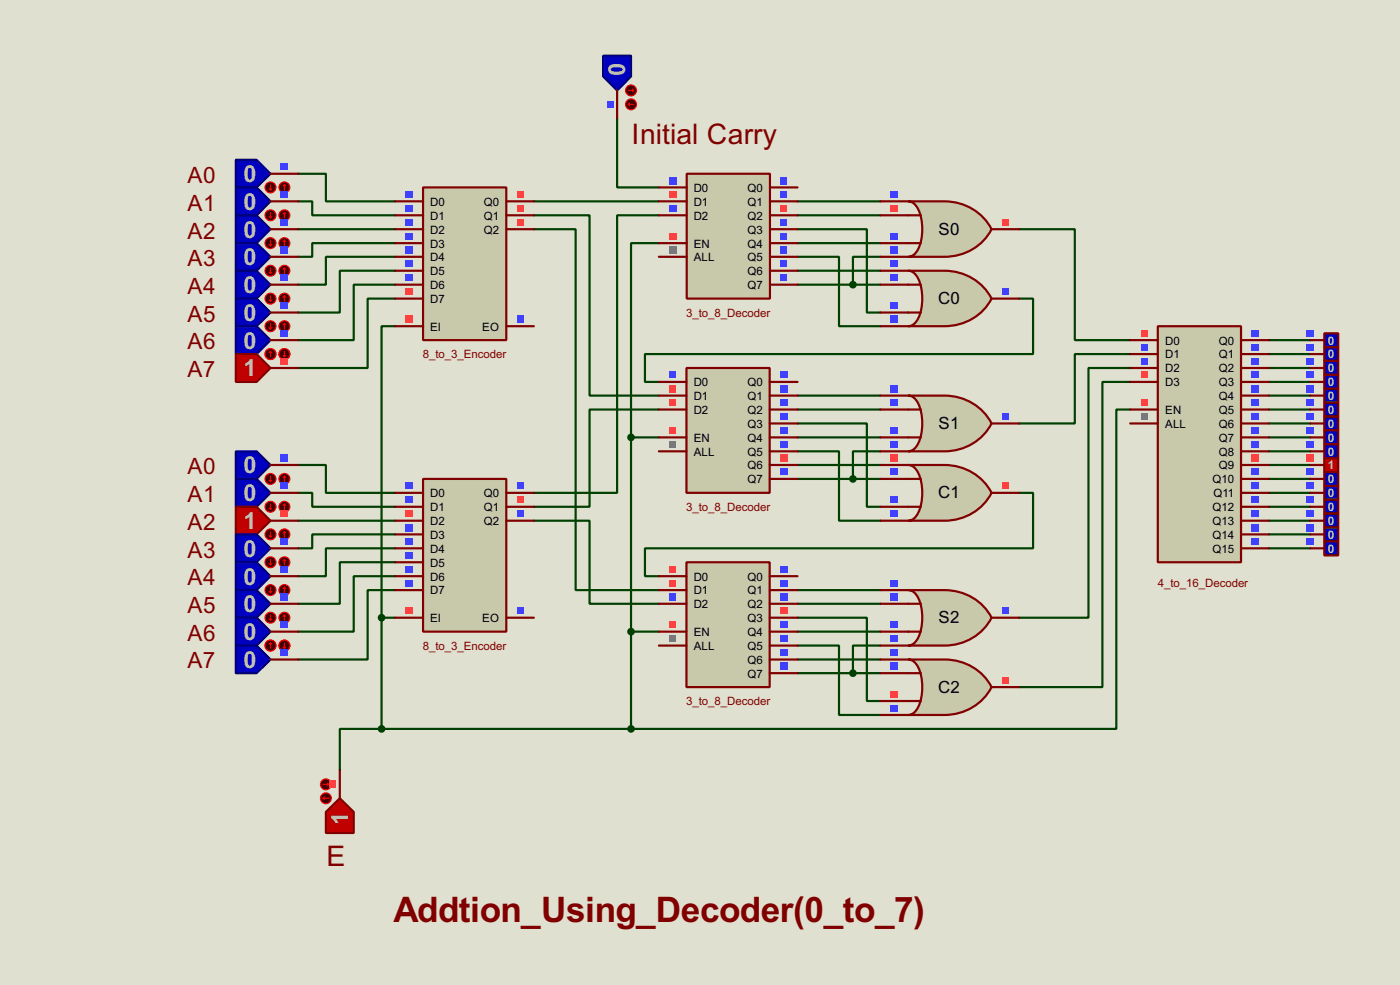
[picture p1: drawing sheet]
<svg xmlns="http://www.w3.org/2000/svg" width="256mm" height="180mm" viewBox="0 0 256 180" stroke-linecap="round" stroke-linejoin="round" font-family="sans-serif">
<path d="M0 0h256.5v180.3h-256.5z" fill="#e0e0d0"/>
<g fill="none" stroke="#004000" stroke-width=".4">
<path d="M54.7 36.9h2.5v2.5h15.2M54.7 31.8h5v5.1h12.7M97.8 39.4h10.2v33h12.7M97.8 36.9h22.9M113.1 21.6v12.7h7.6M120.7 39.4h-7.6v50.8h-15.3M146.1 36.9h15.2M146.1 39.4h15.2M54.7 42h17.7M72.4 44.5h-15.2v2.5h-2.5M72.4 47h-12.7v5.1h-5M72.4 49.6h-10.1v7.6h-7.6"/>
<path d="M72.4 52.1h-7.6v10.2h-10.1M72.4 54.7h-5v12.7h-12.7M72.4 59.7h-2.5v53.4M97.8 42h7.7v66h15.2M120.7 44.5h-5.1v35.6M146.1 42h12.7v15.2h2.5M146.1 47h7.6v12.7h7.6M146.1 44.5h15.2M146.1 49.6h15.2M146.1 52.1h15.2M161.3 47h-5v5.1M186.7 54.7h2.6v10.1h-71.1v5.1h2.5"/>
<path d="M186.7 42h10.2v20.3h10.2M120.7 75h-12.7v17.8h-10.2M146.1 77.5h12.7v15.3h2.5M146.1 72.4h15.2M146.1 75h15.2M207.1 64.8h-10.2v12.7h-10.2M207.1 67.4h-7.7v45.7h-12.7M207.1 69.9h-5.1v55.9h-15.3M207.1 75h-2.6v58.4h-88.9M232.5 72.4h7.6M232.5 75h7.6M232.5 62.3h7.6"/>
<path d="M232.5 64.8h7.6M232.5 69.9h7.6M232.5 77.5h7.6M232.5 67.4h7.6M54.7 85.1h5v5.1h12.7M54.7 90.2h2.5v2.6h15.2M54.7 95.3h17.7M72.4 97.8h-15.2v2.6h-2.5M97.8 95.3h10.2v15.2h12.7M115.6 80.1h5.1M115.6 80.1v53.3M146.1 82.6h7.6v12.7h7.6"/>
<path d="M146.1 80.1h15.2M146.1 85.1h15.2M146.1 87.7h15.2M161.3 82.6h-5v5.1M186.7 90.2h2.6v10.2h-71.1v5.1h2.5M232.5 80.1h7.6M232.5 85.1h7.6M232.5 87.7h7.6M232.5 82.6h7.6M232.5 90.2h7.6M232.5 92.8h7.6M232.5 95.3h7.6"/>
<path d="M232.5 97.8h7.6M69.9 113.1v20.3M69.9 113.1h2.5M72.4 100.4h-12.7v5.1h-5M72.4 102.9h-10.1v7.6h-7.6M72.4 105.5h-7.6v10.1h-10.1M72.4 108h-5v12.7h-12.7M115.6 115.6h5.1M146.1 113.1h12.7v15.2h2.5M146.1 118.2h7.6v12.7h7.6M146.1 108h15.2M146.1 110.5h15.2"/>
<path d="M146.1 115.6h15.2M161.3 118.2h-5v5M232.5 100.4h7.6M69.9 133.4h-7.6v7.6M69.9 133.4h45.7M146.1 120.7h15.2M146.1 123.2h15.2"/>
</g>
<path d="M125.8 31.8h15.3v22.9h-15.3z" fill="#c8c8aa" stroke="#800000" stroke-width=".4"/>
<g fill="none" stroke="#800000" stroke-width=".4">
<path d="M120.7 34.3h5.1M120.7 36.9h5.1M120.7 39.4h5.1M141.1 34.3h5M141.1 36.9h5M141.1 39.4h5M120.7 44.5h5.1M120.7 47h5.1M141.1 42h5M141.1 44.5h5M141.1 47h5M141.1 49.6h5"/>
<path d="M141.1 52.1h5"/>
</g>
<path d="M122.6 32.4h1.3v1.3h-1.3z" fill="#4040ff"/>
<path d="M122.6 35h1.3v1.2h-1.3z" fill="#ff4040"/>
<g fill="#4040ff">
<path d="M143 32.4h1.2v1.3h-1.2z"/>
<path d="M143 35h1.2v1.2h-1.2z"/>
<path d="M143 40.1h1.2v1.2h-1.2z"/>
<path d="M143 42.6h1.2v1.3h-1.2z"/>
<path d="M143 45.1h1.2v1.3h-1.2z"/>
<path d="M143 47.7h1.2v1.2h-1.2z"/>
<path d="M143 50.2h1.2v1.3h-1.2z"/>
</g>
<path d="M143 37.5h1.2v1.3h-1.2z" fill="#ff4040"/>
<path d="M122.6 37.5h1.3v1.3h-1.3z" fill="#4040ff"/>
<path d="M122.6 42.6h1.3v1.3h-1.3z" fill="#ff4040"/>
<path d="M122.6 45.1h1.3v1.3h-1.3z" fill="#808080"/>
<path d="M77.5 34.3h15.3v28h-15.3z" fill="#c8c8aa" stroke="#800000" stroke-width=".4"/>
<g fill="none" stroke="#800000" stroke-width=".4">
<path d="M72.4 36.9h5.1M72.4 39.4h5.1M92.8 36.9h5M92.8 39.4h5M72.4 42h5.1M72.4 44.5h5.1M72.4 47h5.1M72.4 49.6h5.1M72.4 52.1h5.1M72.4 54.7h5.1M72.4 59.7h5.1M92.8 42h5"/>
<path d="M92.8 59.7h5"/>
</g>
<g fill="#4040ff">
<path d="M74.3 35h1.3v1.2h-1.3z"/>
<path d="M74.3 37.5h1.3v1.3h-1.3z"/>
</g>
<g fill="#ff4040">
<path d="M94.7 35h1.2v1.2h-1.2z"/>
<path d="M94.7 37.5h1.2v1.3h-1.2z"/>
<path d="M94.7 40.1h1.2v1.2h-1.2z"/>
</g>
<g fill="#4040ff">
<path d="M74.3 40.1h1.3v1.2h-1.3z"/>
<path d="M74.3 42.6h1.3v1.3h-1.3z"/>
<path d="M74.3 45.1h1.3v1.3h-1.3z"/>
<path d="M74.3 47.7h1.3v1.2h-1.3z"/>
<path d="M74.3 50.2h1.3v1.3h-1.3z"/>
</g>
<g fill="#ff4040">
<path d="M74.3 52.8h1.3v1.2h-1.3z"/>
<path d="M74.3 57.8h1.3v1.3h-1.3z"/>
</g>
<path d="M94.7 57.8h1.2v1.3h-1.2z" fill="#4040ff"/>
<path d="M43.2 29.3h3.8l2.6 2.5-2.6 2.5h-3.8z" fill-rule="evenodd" fill="#0000c0" stroke="#000080" stroke-width=".4"/>
<path d="M49.6 31.8h5.1" fill="none" stroke="#800000" stroke-width=".4"/>
<circle cx="49.5" cy="34.3" r="1" fill="#400000" stroke="#f00" stroke-width=".2"/>
<path d="M49.3 34.6l.3 .3M49.6 33.8v1.1M49.8 34.6l-.2 .3" fill="none" stroke="#f00" stroke-width=".2"/>
<circle cx="52.1" cy="34.3" r="1" fill="#400000" stroke="#f00" stroke-width=".2"/>
<path d="M52.1 33.8l-.2 .3M52.1 33.8l.3 .3M52.1 33.8v1.1" fill="none" stroke="#f00" stroke-width=".2"/>
<path d="M51.5 29.9h1.3v1.3h-1.3z" fill="#4040ff"/>
<path d="M43.2 34.3h3.8l2.6 2.6-2.6 2.5h-3.8z" fill-rule="evenodd" fill="#0000c0" stroke="#000080" stroke-width=".4"/>
<path d="M49.6 36.9h5.1" fill="none" stroke="#800000" stroke-width=".4"/>
<circle cx="49.5" cy="39.4" r="1" fill="#400000" stroke="#f00" stroke-width=".2"/>
<path d="M49.3 39.7l.3 .2M49.6 38.9v1M49.8 39.7l-.2 .2" fill="none" stroke="#f00" stroke-width=".2"/>
<circle cx="52.1" cy="39.4" r="1" fill="#400000" stroke="#f00" stroke-width=".2"/>
<path d="M52.1 38.9l-.2 .3M52.1 38.9l.3 .3M52.1 38.9v1" fill="none" stroke="#f00" stroke-width=".2"/>
<path d="M51.5 35h1.3v1.2h-1.3z" fill="#4040ff"/>
<path d="M43.2 39.4h3.8l2.6 2.6-2.6 2.5h-3.8z" fill-rule="evenodd" fill="#0000c0" stroke="#000080" stroke-width=".4"/>
<path d="M49.6 42h5.1" fill="none" stroke="#800000" stroke-width=".4"/>
<circle cx="49.5" cy="44.5" r="1" fill="#400000" stroke="#f00" stroke-width=".2"/>
<path d="M49.3 44.8l.3 .2M49.6 44v1M49.8 44.8l-.2 .2" fill="none" stroke="#f00" stroke-width=".2"/>
<circle cx="52.1" cy="44.5" r="1" fill="#400000" stroke="#f00" stroke-width=".2"/>
<path d="M52.1 44l-.2 .3M52.1 44l.3 .3M52.1 44v1" fill="none" stroke="#f00" stroke-width=".2"/>
<path d="M51.5 40.1h1.3v1.2h-1.3z" fill="#4040ff"/>
<path d="M43.2 44.5h3.8l2.6 2.5-2.6 2.6h-3.8z" fill-rule="evenodd" fill="#0000c0" stroke="#000080" stroke-width=".4"/>
<path d="M49.6 47h5.1" fill="none" stroke="#800000" stroke-width=".4"/>
<circle cx="49.5" cy="49.6" r="1" fill="#400000" stroke="#f00" stroke-width=".2"/>
<path d="M49.3 49.8l.3 .3M49.6 49.1v1M49.8 49.8l-.2 .3" fill="none" stroke="#f00" stroke-width=".2"/>
<circle cx="52.1" cy="49.6" r="1" fill="#400000" stroke="#f00" stroke-width=".2"/>
<path d="M52.1 49.1l-.2 .2M52.1 49.1l.3 .2M52.1 49.1v1" fill="none" stroke="#f00" stroke-width=".2"/>
<path d="M51.5 45.1h1.3v1.3h-1.3z" fill="#4040ff"/>
<path d="M43.2 49.6h3.8l2.6 2.5-2.6 2.6h-3.8z" fill-rule="evenodd" fill="#0000c0" stroke="#000080" stroke-width=".4"/>
<path d="M49.6 52.1h5.1" fill="none" stroke="#800000" stroke-width=".4"/>
<circle cx="49.5" cy="54.7" r="1" fill="#400000" stroke="#f00" stroke-width=".2"/>
<path d="M49.3 54.9l.3 .3M49.6 54.2v1M49.8 54.9l-.2 .3" fill="none" stroke="#f00" stroke-width=".2"/>
<circle cx="52.1" cy="54.7" r="1" fill="#400000" stroke="#f00" stroke-width=".2"/>
<path d="M52.1 54.2l-.2 .2M52.1 54.2l.3 .2M52.1 54.2v1" fill="none" stroke="#f00" stroke-width=".2"/>
<path d="M51.5 50.2h1.3v1.3h-1.3z" fill="#4040ff"/>
<path d="M43.2 54.7h3.8l2.6 2.5-2.6 2.5h-3.8z" fill-rule="evenodd" fill="#0000c0" stroke="#000080" stroke-width=".4"/>
<path d="M49.6 57.2h5.1" fill="none" stroke="#800000" stroke-width=".4"/>
<circle cx="49.5" cy="59.7" r="1" fill="#400000" stroke="#f00" stroke-width=".2"/>
<path d="M49.3 60l.3 .3M49.6 59.2v1.1M49.8 60l-.2 .3" fill="none" stroke="#f00" stroke-width=".2"/>
<circle cx="52.1" cy="59.7" r="1" fill="#400000" stroke="#f00" stroke-width=".2"/>
<path d="M52.1 59.2l-.2 .3M52.1 59.2l.3 .3M52.1 59.2v1.1" fill="none" stroke="#f00" stroke-width=".2"/>
<path d="M51.5 55.3h1.3v1.3h-1.3z" fill="#4040ff"/>
<path d="M43.2 59.7h3.8l2.6 2.6-2.6 2.5h-3.8z" fill-rule="evenodd" fill="#0000c0" stroke="#000080" stroke-width=".4"/>
<path d="M49.6 62.3h5.1" fill="none" stroke="#800000" stroke-width=".4"/>
<circle cx="49.5" cy="64.8" r="1" fill="#400000" stroke="#f00" stroke-width=".2"/>
<path d="M49.3 65.1l.3 .2M49.6 64.3v1M49.8 65.1l-.2 .2" fill="none" stroke="#f00" stroke-width=".2"/>
<circle cx="52.1" cy="64.8" r="1" fill="#400000" stroke="#f00" stroke-width=".2"/>
<path d="M52.1 64.3l-.2 .3M52.1 64.3l.3 .3M52.1 64.3v1" fill="none" stroke="#f00" stroke-width=".2"/>
<path d="M51.5 60.4h1.3v1.2h-1.3z" fill="#4040ff"/>
<path d="M43.2 64.8h3.8l2.6 2.6-2.6 2.5h-3.8z" fill-rule="evenodd" fill="#c00000" stroke="#800000" stroke-width=".4"/>
<path d="M49.6 67.4h5.1" fill="none" stroke="#800000" stroke-width=".4"/>
<circle cx="49.5" cy="64.8" r="1" fill="#400000" stroke="#f00" stroke-width=".2"/>
<path d="M49.6 64.3l-.3 .3M49.6 64.3l.2 .3M49.6 64.3v1" fill="none" stroke="#f00" stroke-width=".2"/>
<circle cx="52.1" cy="64.8" r="1" fill="#400000" stroke="#f00" stroke-width=".2"/>
<path d="M51.9 65.1l.2 .2M52.1 64.3v1M52.4 65.1l-.3 .2" fill="none" stroke="#f00" stroke-width=".2"/>
<path d="M51.5 65.5h1.3v1.2h-1.3z" fill="#ff4040"/>
<path d="M59.7 148.6l2.6-2.5 2.5 2.5v3.9h-5.1z" fill-rule="evenodd" fill="#c00000" stroke="#800000" stroke-width=".4"/>
<path d="M62.3 141v5.1" fill="none" stroke="#800000" stroke-width=".4"/>
<circle cx="59.7" cy="146.1" r="1" fill="#400000" stroke="#f00" stroke-width=".2"/>
<path d="M59.2 146.1l.3 .3M59.2 146.1h1.1M59.5 145.9l-.3 .2" fill="none" stroke="#f00" stroke-width=".2"/>
<circle cx="59.7" cy="143.6" r="1" fill="#400000" stroke="#f00" stroke-width=".2"/>
<path d="M59.2 143.6h1.1M60 143.3l.3 .3M60.3 143.6l-.3 .2" fill="none" stroke="#f00" stroke-width=".2"/>
<path d="M60.4 142.9h1.2v1.3h-1.2z" fill="#ff4040"/>
<path d="M125.8 67.4h15.2v22.8h-15.2z" fill="#c8c8aa" stroke="#800000" stroke-width=".4"/>
<g fill="none" stroke="#800000" stroke-width=".4">
<path d="M120.7 69.9h5.1M120.7 72.4h5.1M120.7 75h5.1M141 69.9h5.1M141 72.4h5.1M141 77.5h5.1M141 75h5.1M120.7 80.1h5.1M120.7 82.6h5.1M141 80.1h5.1M141 82.6h5.1M141 85.1h5.1"/>
<path d="M141 87.7h5.1"/>
</g>
<path d="M122.6 68h1.3v1.3h-1.3z" fill="#4040ff"/>
<path d="M122.6 70.5h1.3v1.3h-1.3z" fill="#ff4040"/>
<g fill="#4040ff">
<path d="M142.9 68h1.3v1.3h-1.3z"/>
<path d="M142.9 70.5h1.3v1.3h-1.3z"/>
<path d="M142.9 75.6h1.3v1.3h-1.3z"/>
<path d="M142.9 78.2h1.3v1.2h-1.3z"/>
<path d="M142.9 80.7h1.3v1.3h-1.3z"/>
</g>
<path d="M142.9 83.2h1.3v1.3h-1.3z" fill="#ff4040"/>
<g fill="#4040ff">
<path d="M142.9 85.8h1.3v1.2h-1.3z"/>
<path d="M142.9 73.1h1.3v1.2h-1.3z"/>
</g>
<g fill="#ff4040">
<path d="M122.6 73.1h1.3v1.2h-1.3z"/>
<path d="M122.6 78.2h1.3v1.2h-1.3z"/>
</g>
<path d="M122.6 80.7h1.3v1.3h-1.3z" fill="#808080"/>
<path d="M125.8 102.9h15.2v22.9h-15.2z" fill="#c8c8aa" stroke="#800000" stroke-width=".4"/>
<g fill="none" stroke="#800000" stroke-width=".4">
<path d="M120.7 105.5h5.1M120.7 108h5.1M120.7 115.6h5.1M120.7 118.2h5.1M120.7 110.5h5.1M141 105.5h5.1M141 108h5.1M141 113.1h5.1M141 115.6h5.1M141 118.2h5.1M141 110.5h5.1M141 120.7h5.1"/>
<path d="M141 123.2h5.1"/>
</g>
<g fill="#ff4040">
<path d="M122.6 103.6h1.3v1.2h-1.3z"/>
<path d="M122.6 106.1h1.3v1.3h-1.3z"/>
</g>
<g fill="#4040ff">
<path d="M142.9 103.6h1.3v1.2h-1.3z"/>
<path d="M142.9 106.1h1.3v1.3h-1.3z"/>
</g>
<path d="M142.9 111.2h1.3v1.2h-1.3z" fill="#ff4040"/>
<g fill="#4040ff">
<path d="M142.9 113.7h1.3v1.3h-1.3z"/>
<path d="M142.9 116.3h1.3v1.2h-1.3z"/>
<path d="M142.9 118.8h1.3v1.3h-1.3z"/>
<path d="M142.9 121.3h1.3v1.3h-1.3z"/>
<path d="M142.9 108.6h1.3v1.3h-1.3z"/>
<path d="M122.6 108.6h1.3v1.3h-1.3z"/>
</g>
<path d="M122.6 113.7h1.3v1.3h-1.3z" fill="#ff4040"/>
<path d="M122.6 116.3h1.3v1.2h-1.3z" fill="#808080"/>
<path d="M110.5 10.2h5.1v3.8l-2.5 2.6-2.6-2.6z" fill-rule="evenodd" fill="#0000c0" stroke="#000080" stroke-width=".4"/>
<path d="M113.1 16.6v5" fill="none" stroke="#800000" stroke-width=".4"/>
<circle cx="115.6" cy="16.6" r="1" fill="#400000" stroke="#f00" stroke-width=".2"/>
<path d="M115.1 16.6h1M115.9 16.3l.2 .3M116.1 16.6l-.2 .2" fill="none" stroke="#f00" stroke-width=".2"/>
<circle cx="115.6" cy="19.1" r="1" fill="#400000" stroke="#f00" stroke-width=".2"/>
<path d="M115.1 19.1l.3 .3M115.1 19.1h1M115.4 18.9l-.3 .2" fill="none" stroke="#f00" stroke-width=".2"/>
<path d="M111.2 18.5h1.2v1.2h-1.2z" fill="#4040ff"/>
<path d="M166.4 36.9h6.6a9.6 9.6 0 0 1 8.7 5.1 9.6 9.6 0 0 1-8.7 5h-6.6a2.21 2.21 0 0 0 1.8-1.5 9 9 0 0 0-.3-7.8l-1-.7z" fill-rule="evenodd" fill="#c8c8aa" stroke="#800000" stroke-width=".4"/>
<path d="M161.3 39.4h7.4M161.3 36.9h5.1M161.3 44.5h7.4M161.3 47h5.1M181.7 42h5" fill="none" stroke="#800000" stroke-width=".4"/>
<path d="M163.2 35h1.3v1.2h-1.3z" fill="#4040ff"/>
<path d="M163.2 37.5h1.3v1.3h-1.3z" fill="#ff4040"/>
<path d="M163.2 42.6h1.3v1.3h-1.3z" fill="#4040ff"/>
<path d="M183.6 40.1h1.2v1.2h-1.2z" fill="#ff4040"/>
<path d="M163.2 45.1h1.3v1.3h-1.3z" fill="#4040ff"/>
<path d="M166.4 49.6h6.6a9.6 9.6 0 0 1 8.7 5.1 9.6 9.6 0 0 1-8.7 5h-6.6a2.21 2.21 0 0 0 1.8-1.5 9 9 0 0 0-.3-7.8l-1-.7z" fill-rule="evenodd" fill="#c8c8aa" stroke="#800000" stroke-width=".4"/>
<path d="M161.3 52.1h7.4M161.3 57.2h7.4M161.3 49.6h5.1M161.3 59.7h5.1M181.7 54.7h5" fill="none" stroke="#800000" stroke-width=".4"/>
<g fill="#4040ff">
<path d="M163.2 47.7h1.3v1.2h-1.3z"/>
<path d="M163.2 50.2h1.3v1.3h-1.3z"/>
<path d="M163.2 55.3h1.3v1.3h-1.3z"/>
<path d="M183.6 52.8h1.2v1.2h-1.2z"/>
<path d="M163.2 57.8h1.3v1.3h-1.3z"/>
</g>
<path d="M166.4 72.4h6.6a9.6 9.6 0 0 1 8.7 5.1 9.6 9.6 0 0 1-8.7 5.1h-6.6a2.22 2.22 0 0 0 1.8-1.5 9.1 9.1 0 0 0-.3-7.8l-1-.8z" fill-rule="evenodd" fill="#c8c8aa" stroke="#800000" stroke-width=".4"/>
<path d="M161.3 75h7.4M161.3 72.4h5.1M181.7 77.5h5M161.3 80.1h7.4M161.3 82.6h5.1" fill="none" stroke="#800000" stroke-width=".4"/>
<g fill="#4040ff">
<path d="M163.2 70.5h1.3v1.3h-1.3z"/>
<path d="M163.2 73.1h1.3v1.2h-1.3z"/>
<path d="M163.2 78.2h1.3v1.2h-1.3z"/>
<path d="M183.6 75.6h1.2v1.3h-1.2z"/>
<path d="M163.2 80.7h1.3v1.3h-1.3z"/>
</g>
<path d="M166.4 85.1h6.6a9.6 9.6 0 0 1 8.7 5.1 9.6 9.6 0 0 1-8.7 5.1h-6.6a2.22 2.22 0 0 0 1.8-1.5 9.1 9.1 0 0 0-.3-7.8l-1-.8z" fill-rule="evenodd" fill="#c8c8aa" stroke="#800000" stroke-width=".4"/>
<path d="M161.3 87.7h7.4M161.3 92.8h7.4M161.3 85.1h5.1M161.3 95.3h5.1M181.7 90.2h5" fill="none" stroke="#800000" stroke-width=".4"/>
<path d="M163.2 83.2h1.3v1.3h-1.3z" fill="#ff4040"/>
<g fill="#4040ff">
<path d="M163.2 85.8h1.3v1.2h-1.3z"/>
<path d="M163.2 90.9h1.3v1.2h-1.3z"/>
</g>
<path d="M183.6 88.3h1.2v1.3h-1.2z" fill="#ff4040"/>
<path d="M163.2 93.4h1.3v1.3h-1.3z" fill="#4040ff"/>
<path d="M166.4 108h6.6a9.6 9.6 0 0 1 8.7 5.1 9.6 9.6 0 0 1-8.7 5.1h-6.6a2.22 2.22 0 0 0 1.8-1.5 9 9 0 0 0-.3-7.8l-1-.8z" fill-rule="evenodd" fill="#c8c8aa" stroke="#800000" stroke-width=".4"/>
<path d="M161.3 110.5h7.4M161.3 115.6h7.4M161.3 108h5.1M161.3 118.2h5.1M181.7 113.1h5" fill="none" stroke="#800000" stroke-width=".4"/>
<g fill="#4040ff">
<path d="M163.2 106.1h1.3v1.3h-1.3z"/>
<path d="M163.2 108.6h1.3v1.3h-1.3z"/>
<path d="M163.2 113.7h1.3v1.3h-1.3z"/>
<path d="M183.6 111.2h1.2v1.2h-1.2z"/>
<path d="M163.2 116.3h1.3v1.2h-1.3z"/>
</g>
<path d="M166.4 120.7h6.6a9.6 9.6 0 0 1 8.7 5.1 9.6 9.6 0 0 1-8.7 5.1h-6.6a2.22 2.22 0 0 0 1.8-1.5 9 9 0 0 0-.3-7.8l-1-.8z" fill-rule="evenodd" fill="#c8c8aa" stroke="#800000" stroke-width=".4"/>
<path d="M161.3 123.2h7.4M161.3 128.3h7.4M161.3 120.7h5.1M161.3 130.9h5.1M181.7 125.8h5" fill="none" stroke="#800000" stroke-width=".4"/>
<g fill="#4040ff">
<path d="M163.2 118.8h1.3v1.3h-1.3z"/>
<path d="M163.2 121.3h1.3v1.3h-1.3z"/>
</g>
<g fill="#ff4040">
<path d="M163.2 126.4h1.3v1.3h-1.3z"/>
<path d="M183.6 123.9h1.2v1.2h-1.2z"/>
</g>
<path d="M163.2 129h1.3v1.2h-1.3z" fill="#4040ff"/>
<g fill="#004000" stroke="#004000" stroke-width=".4">
<circle cx="156.2" cy="52.1" r=".5"/>
<circle cx="156.2" cy="87.7" r=".5"/>
<circle cx="156.2" cy="123.2" r=".5"/>
</g>
<path d="M242.6 61h2.6v2.6h-2.6z" fill="#0000c0" stroke="#800000" stroke-width=".4"/>
<path d="M240.1 62.3h2.5" fill="none" stroke="#800000" stroke-width=".4"/>
<path d="M239.4 60.4h1.3v1.2h-1.3z" fill="#4040ff"/>
<path d="M242.6 63.6h2.6v2.5h-2.6z" fill="#0000c0" stroke="#800000" stroke-width=".4"/>
<path d="M240.1 64.8h2.5" fill="none" stroke="#800000" stroke-width=".4"/>
<path d="M239.4 62.9h1.3v1.3h-1.3z" fill="#4040ff"/>
<path d="M242.6 66.1h2.6v2.5h-2.6z" fill="#0000c0" stroke="#800000" stroke-width=".4"/>
<path d="M240.1 67.4h2.5" fill="none" stroke="#800000" stroke-width=".4"/>
<path d="M239.4 65.5h1.3v1.2h-1.3z" fill="#4040ff"/>
<path d="M242.6 68.6h2.6v2.6h-2.6z" fill="#0000c0" stroke="#800000" stroke-width=".4"/>
<path d="M240.1 69.9h2.5" fill="none" stroke="#800000" stroke-width=".4"/>
<path d="M239.4 68h1.3v1.3h-1.3z" fill="#4040ff"/>
<path d="M242.6 71.2h2.6v2.5h-2.6z" fill="#0000c0" stroke="#800000" stroke-width=".4"/>
<path d="M240.1 72.4h2.5" fill="none" stroke="#800000" stroke-width=".4"/>
<path d="M239.4 70.5h1.3v1.3h-1.3z" fill="#4040ff"/>
<path d="M242.6 73.7h2.6v2.6h-2.6z" fill="#0000c0" stroke="#800000" stroke-width=".4"/>
<path d="M240.1 75h2.5" fill="none" stroke="#800000" stroke-width=".4"/>
<path d="M239.4 73.1h1.3v1.2h-1.3z" fill="#4040ff"/>
<path d="M242.6 76.3h2.6v2.5h-2.6z" fill="#0000c0" stroke="#800000" stroke-width=".4"/>
<path d="M240.1 77.5h2.5" fill="none" stroke="#800000" stroke-width=".4"/>
<path d="M239.4 75.6h1.3v1.3h-1.3z" fill="#4040ff"/>
<path d="M242.6 78.8h2.6v2.5h-2.6z" fill="#0000c0" stroke="#800000" stroke-width=".4"/>
<path d="M240.1 80.1h2.5" fill="none" stroke="#800000" stroke-width=".4"/>
<path d="M239.4 78.2h1.3v1.2h-1.3z" fill="#4040ff"/>
<path d="M242.6 81.3h2.6v2.6h-2.6z" fill="#0000c0" stroke="#800000" stroke-width=".4"/>
<path d="M240.1 82.6h2.5" fill="none" stroke="#800000" stroke-width=".4"/>
<path d="M239.4 80.7h1.3v1.3h-1.3z" fill="#4040ff"/>
<path d="M242.6 83.9h2.6v2.5h-2.6z" fill="#c00000" stroke="#800000" stroke-width=".4"/>
<path d="M240.1 85.1h2.5" fill="none" stroke="#800000" stroke-width=".4"/>
<path d="M239.4 83.2h1.3v1.3h-1.3z" fill="#ff4040"/>
<path d="M242.6 86.4h2.6v2.6h-2.6z" fill="#0000c0" stroke="#800000" stroke-width=".4"/>
<path d="M240.1 87.7h2.5" fill="none" stroke="#800000" stroke-width=".4"/>
<path d="M239.4 85.8h1.3v1.2h-1.3z" fill="#4040ff"/>
<path d="M242.6 89h2.6v2.5h-2.6z" fill="#0000c0" stroke="#800000" stroke-width=".4"/>
<path d="M240.1 90.2h2.5" fill="none" stroke="#800000" stroke-width=".4"/>
<path d="M239.4 88.3h1.3v1.3h-1.3z" fill="#4040ff"/>
<path d="M212.1 59.7h15.3v43.2h-15.3z" fill="#c8c8aa" stroke="#800000" stroke-width=".4"/>
<g fill="none" stroke="#800000" stroke-width=".4">
<path d="M207.1 62.3h5M207.1 64.8h5M207.1 69.9h5M207.1 75h5M207.1 77.5h5M207.1 67.4h5M227.4 62.3h5.1M227.4 64.8h5.1M227.4 69.9h5.1M227.4 72.4h5.1M227.4 75h5.1M227.4 77.5h5.1"/>
<path d="M227.4 67.4h5.1M227.4 80.1h5.1M227.4 82.6h5.1M227.4 85.1h5.1M227.4 87.7h5.1M227.4 90.2h5.1M227.4 92.8h5.1M227.4 95.3h5.1M227.4 97.8h5.1M227.4 100.4h5.1"/>
</g>
<path d="M209 60.4h1.2v1.2h-1.2z" fill="#ff4040"/>
<g fill="#4040ff">
<path d="M209 62.9h1.2v1.3h-1.2z"/>
<path d="M229.3 60.4h1.3v1.2h-1.3z"/>
<path d="M229.3 62.9h1.3v1.3h-1.3z"/>
<path d="M229.3 68h1.3v1.3h-1.3z"/>
<path d="M229.3 70.5h1.3v1.3h-1.3z"/>
<path d="M229.3 73.1h1.3v1.2h-1.3z"/>
<path d="M229.3 75.6h1.3v1.3h-1.3z"/>
<path d="M229.3 78.2h1.3v1.2h-1.3z"/>
<path d="M229.3 65.5h1.3v1.2h-1.3z"/>
<path d="M209 65.5h1.2v1.2h-1.2z"/>
</g>
<path d="M209 73.1h1.2v1.2h-1.2z" fill="#ff4040"/>
<path d="M229.3 80.7h1.3v1.3h-1.3z" fill="#4040ff"/>
<path d="M229.3 83.2h1.3v1.3h-1.3z" fill="#ff4040"/>
<g fill="#4040ff">
<path d="M229.3 85.8h1.3v1.2h-1.3z"/>
<path d="M229.3 88.3h1.3v1.3h-1.3z"/>
<path d="M229.3 90.9h1.3v1.2h-1.3z"/>
<path d="M229.3 93.4h1.3v1.3h-1.3z"/>
<path d="M229.3 95.9h1.3v1.3h-1.3z"/>
<path d="M229.3 98.5h1.3v1.2h-1.3z"/>
</g>
<path d="M209 68h1.2v1.3h-1.2z" fill="#ff4040"/>
<path d="M209 75.6h1.2v1.3h-1.2z" fill="#808080"/>
<path d="M242.6 91.5h2.6v2.5h-2.6z" fill="#0000c0" stroke="#800000" stroke-width=".4"/>
<path d="M240.1 92.8h2.5" fill="none" stroke="#800000" stroke-width=".4"/>
<path d="M239.4 90.9h1.3v1.2h-1.3z" fill="#4040ff"/>
<path d="M242.6 94h2.6v2.6h-2.6z" fill="#0000c0" stroke="#800000" stroke-width=".4"/>
<path d="M240.1 95.3h2.5" fill="none" stroke="#800000" stroke-width=".4"/>
<path d="M239.4 93.4h1.3v1.3h-1.3z" fill="#4040ff"/>
<path d="M242.6 96.6h2.6v2.5h-2.6z" fill="#0000c0" stroke="#800000" stroke-width=".4"/>
<path d="M240.1 97.8h2.5" fill="none" stroke="#800000" stroke-width=".4"/>
<path d="M239.4 95.9h1.3v1.3h-1.3z" fill="#4040ff"/>
<path d="M242.6 99.1h2.6v2.6h-2.6z" fill="#0000c0" stroke="#800000" stroke-width=".4"/>
<path d="M240.1 100.4h2.5" fill="none" stroke="#800000" stroke-width=".4"/>
<path d="M239.4 98.5h1.3v1.2h-1.3z" fill="#4040ff"/>
<g fill="#004000" stroke="#004000" stroke-width=".4">
<circle cx="115.6" cy="133.4" r=".5"/>
<circle cx="115.6" cy="115.6" r=".5"/>
<circle cx="115.6" cy="80.1" r=".5"/>
</g>
<path d="M77.5 87.7h15.3v27.9h-15.3z" fill="#c8c8aa" stroke="#800000" stroke-width=".4"/>
<g fill="none" stroke="#800000" stroke-width=".4">
<path d="M72.4 90.2h5.1M72.4 92.8h5.1M72.4 95.3h5.1M72.4 97.8h5.1M92.8 90.2h5M92.8 92.8h5M92.8 95.3h5M72.4 100.4h5.1M72.4 102.9h5.1M72.4 105.5h5.1M72.4 108h5.1M72.4 113.1h5.1"/>
<path d="M92.8 113.1h5"/>
</g>
<g fill="#4040ff">
<path d="M74.3 88.3h1.3v1.3h-1.3z"/>
<path d="M74.3 90.9h1.3v1.2h-1.3z"/>
<path d="M94.7 88.3h1.2v1.3h-1.2z"/>
</g>
<path d="M94.7 90.9h1.2v1.2h-1.2z" fill="#ff4040"/>
<path d="M94.7 93.4h1.2v1.3h-1.2z" fill="#4040ff"/>
<path d="M74.3 93.4h1.3v1.3h-1.3z" fill="#ff4040"/>
<g fill="#4040ff">
<path d="M74.3 95.9h1.3v1.3h-1.3z"/>
<path d="M74.3 98.5h1.3v1.2h-1.3z"/>
<path d="M74.3 101h1.3v1.3h-1.3z"/>
<path d="M74.3 103.6h1.3v1.2h-1.3z"/>
<path d="M74.3 106.1h1.3v1.3h-1.3z"/>
</g>
<path d="M74.3 111.2h1.3v1.2h-1.3z" fill="#ff4040"/>
<path d="M94.7 111.2h1.2v1.2h-1.2z" fill="#4040ff"/>
<path d="M43.2 82.6h3.8l2.6 2.5-2.6 2.6h-3.8z" fill-rule="evenodd" fill="#0000c0" stroke="#000080" stroke-width=".4"/>
<path d="M49.6 85.1h5.1" fill="none" stroke="#800000" stroke-width=".4"/>
<circle cx="49.5" cy="87.7" r="1" fill="#400000" stroke="#f00" stroke-width=".2"/>
<path d="M49.3 87.9l.3 .3M49.6 87.2v1M49.8 87.9l-.2 .3" fill="none" stroke="#f00" stroke-width=".2"/>
<circle cx="52.1" cy="87.7" r="1" fill="#400000" stroke="#f00" stroke-width=".2"/>
<path d="M52.1 87.2l-.2 .2M52.1 87.2l.3 .2M52.1 87.2v1" fill="none" stroke="#f00" stroke-width=".2"/>
<path d="M51.5 83.2h1.3v1.3h-1.3z" fill="#4040ff"/>
<path d="M43.2 87.7h3.8l2.6 2.5-2.6 2.6h-3.8z" fill-rule="evenodd" fill="#0000c0" stroke="#000080" stroke-width=".4"/>
<path d="M49.6 90.2h5.1" fill="none" stroke="#800000" stroke-width=".4"/>
<circle cx="49.5" cy="92.8" r="1" fill="#400000" stroke="#f00" stroke-width=".2"/>
<path d="M49.3 93l.3 .3M49.6 92.3v1M49.8 93l-.2 .3" fill="none" stroke="#f00" stroke-width=".2"/>
<circle cx="52.1" cy="92.8" r="1" fill="#400000" stroke="#f00" stroke-width=".2"/>
<path d="M52.1 92.3l-.2 .2M52.1 92.3l.3 .2M52.1 92.3v1" fill="none" stroke="#f00" stroke-width=".2"/>
<path d="M51.5 88.3h1.3v1.3h-1.3z" fill="#4040ff"/>
<path d="M43.2 92.8h3.8l2.6 2.5-2.6 2.5h-3.8z" fill-rule="evenodd" fill="#c00000" stroke="#800000" stroke-width=".4"/>
<path d="M49.6 95.3h5.1" fill="none" stroke="#800000" stroke-width=".4"/>
<circle cx="49.5" cy="97.8" r="1" fill="#400000" stroke="#f00" stroke-width=".2"/>
<path d="M49.3 98.1l.3 .3M49.6 97.3v1.1M49.8 98.1l-.2 .3" fill="none" stroke="#f00" stroke-width=".2"/>
<circle cx="52.1" cy="97.8" r="1" fill="#400000" stroke="#f00" stroke-width=".2"/>
<path d="M52.1 97.3l-.2 .3M52.1 97.3l.3 .3M52.1 97.3v1.1" fill="none" stroke="#f00" stroke-width=".2"/>
<path d="M51.5 93.4h1.3v1.3h-1.3z" fill="#ff4040"/>
<path d="M43.2 97.8h3.8l2.6 2.6-2.6 2.5h-3.8z" fill-rule="evenodd" fill="#0000c0" stroke="#000080" stroke-width=".4"/>
<path d="M49.6 100.4h5.1" fill="none" stroke="#800000" stroke-width=".4"/>
<circle cx="49.5" cy="102.9" r="1" fill="#400000" stroke="#f00" stroke-width=".2"/>
<path d="M49.3 103.2l.3 .2M49.6 102.4v1M49.8 103.2l-.2 .2" fill="none" stroke="#f00" stroke-width=".2"/>
<circle cx="52.1" cy="102.9" r="1" fill="#400000" stroke="#f00" stroke-width=".2"/>
<path d="M52.1 102.4l-.2 .3M52.1 102.4l.3 .3M52.1 102.4v1" fill="none" stroke="#f00" stroke-width=".2"/>
<path d="M51.5 98.5h1.3v1.2h-1.3z" fill="#4040ff"/>
<path d="M43.2 102.9h3.8l2.6 2.6-2.6 2.5h-3.8z" fill-rule="evenodd" fill="#0000c0" stroke="#000080" stroke-width=".4"/>
<path d="M49.6 105.5h5.1" fill="none" stroke="#800000" stroke-width=".4"/>
<circle cx="49.5" cy="108" r="1" fill="#400000" stroke="#f00" stroke-width=".2"/>
<path d="M49.3 108.3l.3 .2M49.6 107.5v1M49.8 108.3l-.2 .2" fill="none" stroke="#f00" stroke-width=".2"/>
<circle cx="52.1" cy="108" r="1" fill="#400000" stroke="#f00" stroke-width=".2"/>
<path d="M52.1 107.5l-.2 .3M52.1 107.5l.3 .3M52.1 107.5v1" fill="none" stroke="#f00" stroke-width=".2"/>
<path d="M51.5 103.6h1.3v1.2h-1.3z" fill="#4040ff"/>
<path d="M43.2 108h3.8l2.6 2.5-2.6 2.6h-3.8z" fill-rule="evenodd" fill="#0000c0" stroke="#000080" stroke-width=".4"/>
<path d="M49.6 110.5h5.1" fill="none" stroke="#800000" stroke-width=".4"/>
<circle cx="49.5" cy="113.1" r="1" fill="#400000" stroke="#f00" stroke-width=".2"/>
<path d="M49.3 113.3l.3 .3M49.6 112.6v1M49.8 113.3l-.2 .3" fill="none" stroke="#f00" stroke-width=".2"/>
<circle cx="52.1" cy="113.1" r="1" fill="#400000" stroke="#f00" stroke-width=".2"/>
<path d="M52.1 112.6l-.2 .2M52.1 112.6l.3 .2M52.1 112.6v1" fill="none" stroke="#f00" stroke-width=".2"/>
<path d="M51.5 108.6h1.3v1.3h-1.3z" fill="#4040ff"/>
<path d="M43.2 113.1h3.8l2.6 2.5-2.6 2.6h-3.8z" fill-rule="evenodd" fill="#0000c0" stroke="#000080" stroke-width=".4"/>
<path d="M49.6 115.6h5.1" fill="none" stroke="#800000" stroke-width=".4"/>
<circle cx="49.5" cy="118.2" r="1" fill="#400000" stroke="#f00" stroke-width=".2"/>
<path d="M49.3 118.4l.3 .3M49.6 117.7v1M49.8 118.4l-.2 .3" fill="none" stroke="#f00" stroke-width=".2"/>
<circle cx="52.1" cy="118.2" r="1" fill="#400000" stroke="#f00" stroke-width=".2"/>
<path d="M52.1 117.7l-.2 .2M52.1 117.7l.3 .2M52.1 117.7v1" fill="none" stroke="#f00" stroke-width=".2"/>
<path d="M51.5 113.7h1.3v1.3h-1.3z" fill="#4040ff"/>
<path d="M43.2 118.2h3.8l2.6 2.5-2.6 2.5h-3.8z" fill-rule="evenodd" fill="#0000c0" stroke="#000080" stroke-width=".4"/>
<path d="M49.6 120.7h5.1" fill="none" stroke="#800000" stroke-width=".4"/>
<circle cx="49.5" cy="118.2" r="1" fill="#400000" stroke="#f00" stroke-width=".2"/>
<path d="M49.6 117.7l-.3 .2M49.6 117.7l.2 .2M49.6 117.7v1" fill="none" stroke="#f00" stroke-width=".2"/>
<circle cx="52.1" cy="118.2" r="1" fill="#400000" stroke="#f00" stroke-width=".2"/>
<path d="M51.9 118.4l.2 .3M52.1 117.7v1M52.4 118.4l-.3 .3" fill="none" stroke="#f00" stroke-width=".2"/>
<path d="M51.5 118.8h1.3v1.3h-1.3z" fill="#4040ff"/>
<g fill="#004000" stroke="#004000" stroke-width=".4">
<circle cx="69.9" cy="133.4" r=".5"/>
<circle cx="69.9" cy="113.1" r=".5"/>
</g>
<text font-size="7.2" fill="#800000" x="72.1" y="168.7">Addtion_Using_Decoder(0_to_7)</text>
<g font-size="5.8" fill="#800000">
<text x="115.7" y="26.4">Initial Carry</text>
<text x="59.8" y="158.5">E</text>
</g>
<g font-size="4.8" fill="#c0c0c0">
<text x="111.5" y="11.6" transform="rotate(90 111.5 11.6)">0</text>
<text x="44.6" y="33.3">0</text>
<text x="44.6" y="38.4">0</text>
<text x="44.6" y="43.5">0</text>
<text x="44.6" y="48.6">0</text>
<text x="44.6" y="53.6">0</text>
<text x="44.6" y="58.8">0</text>
<text x="44.6" y="63.8">0</text>
<text x="44.6" y="68.9">1</text>
<text x="44.6" y="86.7">0</text>
<text x="44.6" y="91.8">0</text>
<text x="44.6" y="96.9">1</text>
<text x="44.6" y="101.9">0</text>
<text x="44.6" y="107">0</text>
<text x="44.6" y="112.1">0</text>
<text x="44.6" y="117.2">0</text>
<text x="44.6" y="122.3">0</text>
<text x="63.8" y="151.1" transform="rotate(-90 63.8 151.1)">1</text>
</g>
<g font-size="4.6" fill="#800000">
<text x="34.4" y="33.5">A0</text>
<text x="34.4" y="38.6">A1</text>
<text x="34.4" y="43.7">A2</text>
<text x="34.4" y="48.7">A3</text>
<text x="34.4" y="53.8">A4</text>
<text x="34.4" y="58.9">A5</text>
<text x="34.4" y="64">A6</text>
<text x="34.3" y="69">A7</text>
<text x="34.4" y="86.8">A0</text>
<text x="34.4" y="91.9">A1</text>
<text x="34.4" y="97">A2</text>
<text x="34.4" y="102.1">A3</text>
<text x="34.4" y="107.2">A4</text>
<text x="34.4" y="112.2">A5</text>
<text x="34.4" y="117.3">A6</text>
<text x="34.3" y="122.3">A7</text>
</g>
<g font-size="3.5">
<text x="172" y="43">S0</text>
<text x="171.9" y="55.7">C0</text>
<text x="172" y="78.5">S1</text>
<text x="171.9" y="91.2">C1</text>
<text x="172" y="114.1">S2</text>
<text x="171.9" y="126.8">C2</text>
</g>
<g font-size="2.5" fill="#c0c0c0">
<text x="243.3" y="63.1">0</text>
<text x="243.3" y="65.6">0</text>
<text x="243.3" y="68.1">0</text>
<text x="243.3" y="70.7">0</text>
<text x="243.3" y="73.2">0</text>
<text x="243.3" y="75.8">0</text>
<text x="243.3" y="78.3">0</text>
<text x="243.3" y="80.8">0</text>
<text x="243.3" y="83.4">0</text>
<text x="243.3" y="85.9">1</text>
<text x="243.3" y="88.5">0</text>
<text x="243.3" y="91">0</text>
<text x="243.3" y="93.6">0</text>
<text x="243.3" y="96.1">0</text>
<text x="243.3" y="98.6">0</text>
<text x="243.3" y="101.2">0</text>
</g>
<g font-size="2.4">
<text x="127.1" y="35.1">D0</text>
<text x="136.9" y="35.1">Q0</text>
<text x="78.8" y="37.7">D0</text>
<text x="78.8" y="40.2">D1</text>
<text x="88.6" y="37.7">Q0</text>
<text x="88.6" y="40.2">Q1</text>
<text x="127.1" y="37.7">D1</text>
<text x="127.1" y="40.2">D2</text>
<text x="136.9" y="37.7">Q1</text>
<text x="136.9" y="40.2">Q2</text>
<text x="78.8" y="42.7">D2</text>
<text x="78.8" y="45.3">D3</text>
<text x="78.8" y="47.8">D4</text>
<text x="88.6" y="42.7">Q2</text>
<text x="127.1" y="45.3">EN</text>
<text x="127.1" y="47.8">ALL</text>
<text x="136.9" y="42.7">Q3</text>
<text x="136.9" y="45.3">Q4</text>
<text x="136.9" y="47.8">Q5</text>
<text x="78.8" y="50.4">D5</text>
<text x="78.8" y="52.9">D6</text>
<text x="136.9" y="50.4">Q6</text>
<text x="136.9" y="52.9">Q7</text>
<text x="78.8" y="55.4">D7</text>
<text x="78.8" y="60.5">EI</text>
<text x="88.3" y="60.5">EO</text>
<text x="213.4" y="63.1">D0</text>
<text x="213.4" y="65.6">D1</text>
<text x="223.3" y="63.1">Q0</text>
<text x="223.3" y="65.6">Q1</text>
<text x="127.1" y="70.7">D0</text>
<text x="136.9" y="70.7">Q0</text>
<text x="213.4" y="68.1">D2</text>
<text x="213.4" y="70.7">D3</text>
<text x="223.3" y="70.7">Q3</text>
<text x="223.3" y="68.1">Q2</text>
<text x="127.1" y="73.2">D1</text>
<text x="127.1" y="75.8">D2</text>
<text x="136.9" y="73.2">Q1</text>
<text x="136.9" y="75.8">Q2</text>
<text x="213.4" y="75.8">EN</text>
<text x="223.3" y="73.2">Q4</text>
<text x="223.3" y="75.8">Q5</text>
<text x="127.1" y="80.8">EN</text>
<text x="127.1" y="83.4">ALL</text>
<text x="136.9" y="78.3">Q3</text>
<text x="136.9" y="80.8">Q4</text>
<text x="136.9" y="83.4">Q5</text>
<text x="213.4" y="78.3">ALL</text>
<text x="223.3" y="78.3">Q6</text>
<text x="223.3" y="80.8">Q7</text>
<text x="223.3" y="83.4">Q8</text>
<text x="136.9" y="85.9">Q6</text>
<text x="136.9" y="88.5">Q7</text>
<text x="222.1" y="88.5">Q10</text>
<text x="223.3" y="85.9">Q9</text>
<text x="78.8" y="91">D0</text>
<text x="78.8" y="93.6">D1</text>
<text x="88.6" y="91">Q0</text>
<text x="88.6" y="93.6">Q1</text>
<text x="222.1" y="93.6">Q12</text>
<text x="222.3" y="91">Q11</text>
<text x="78.8" y="96.1">D2</text>
<text x="78.8" y="98.6">D3</text>
<text x="78.8" y="101.2">D4</text>
<text x="88.6" y="96.1">Q2</text>
<text x="222.1" y="96.1">Q13</text>
<text x="222.1" y="98.6">Q14</text>
<text x="222.1" y="101.2">Q15</text>
<text x="78.8" y="103.7">D5</text>
<text x="78.8" y="106.3">D6</text>
<text x="127.1" y="106.3">D0</text>
<text x="136.9" y="106.3">Q0</text>
<text x="78.8" y="108.8">D7</text>
<text x="78.8" y="113.9">EI</text>
<text x="88.3" y="113.9">EO</text>
<text x="127.1" y="108.8">D1</text>
<text x="127.1" y="111.3">D2</text>
<text x="136.9" y="108.8">Q1</text>
<text x="136.9" y="113.9">Q3</text>
<text x="136.9" y="111.3">Q2</text>
<text x="127.1" y="116.4">EN</text>
<text x="127.1" y="119">ALL</text>
<text x="136.9" y="116.4">Q4</text>
<text x="136.9" y="119">Q5</text>
<text x="136.9" y="121.5">Q6</text>
<text x="136.9" y="124">Q7</text>
</g>
<g font-size="2.4" fill="#800000">
<text x="125.7" y="58">3_to_8_Decoder</text>
<text x="77.5" y="65.6">8_to_3_Encoder</text>
<text x="125.7" y="93.6">3_to_8_Decoder</text>
<text x="212.1" y="107.5">4_to_16_Decoder</text>
<text x="77.5" y="119">8_to_3_Encoder</text>
<text x="125.7" y="129.1">3_to_8_Decoder</text>
</g>
</svg>
